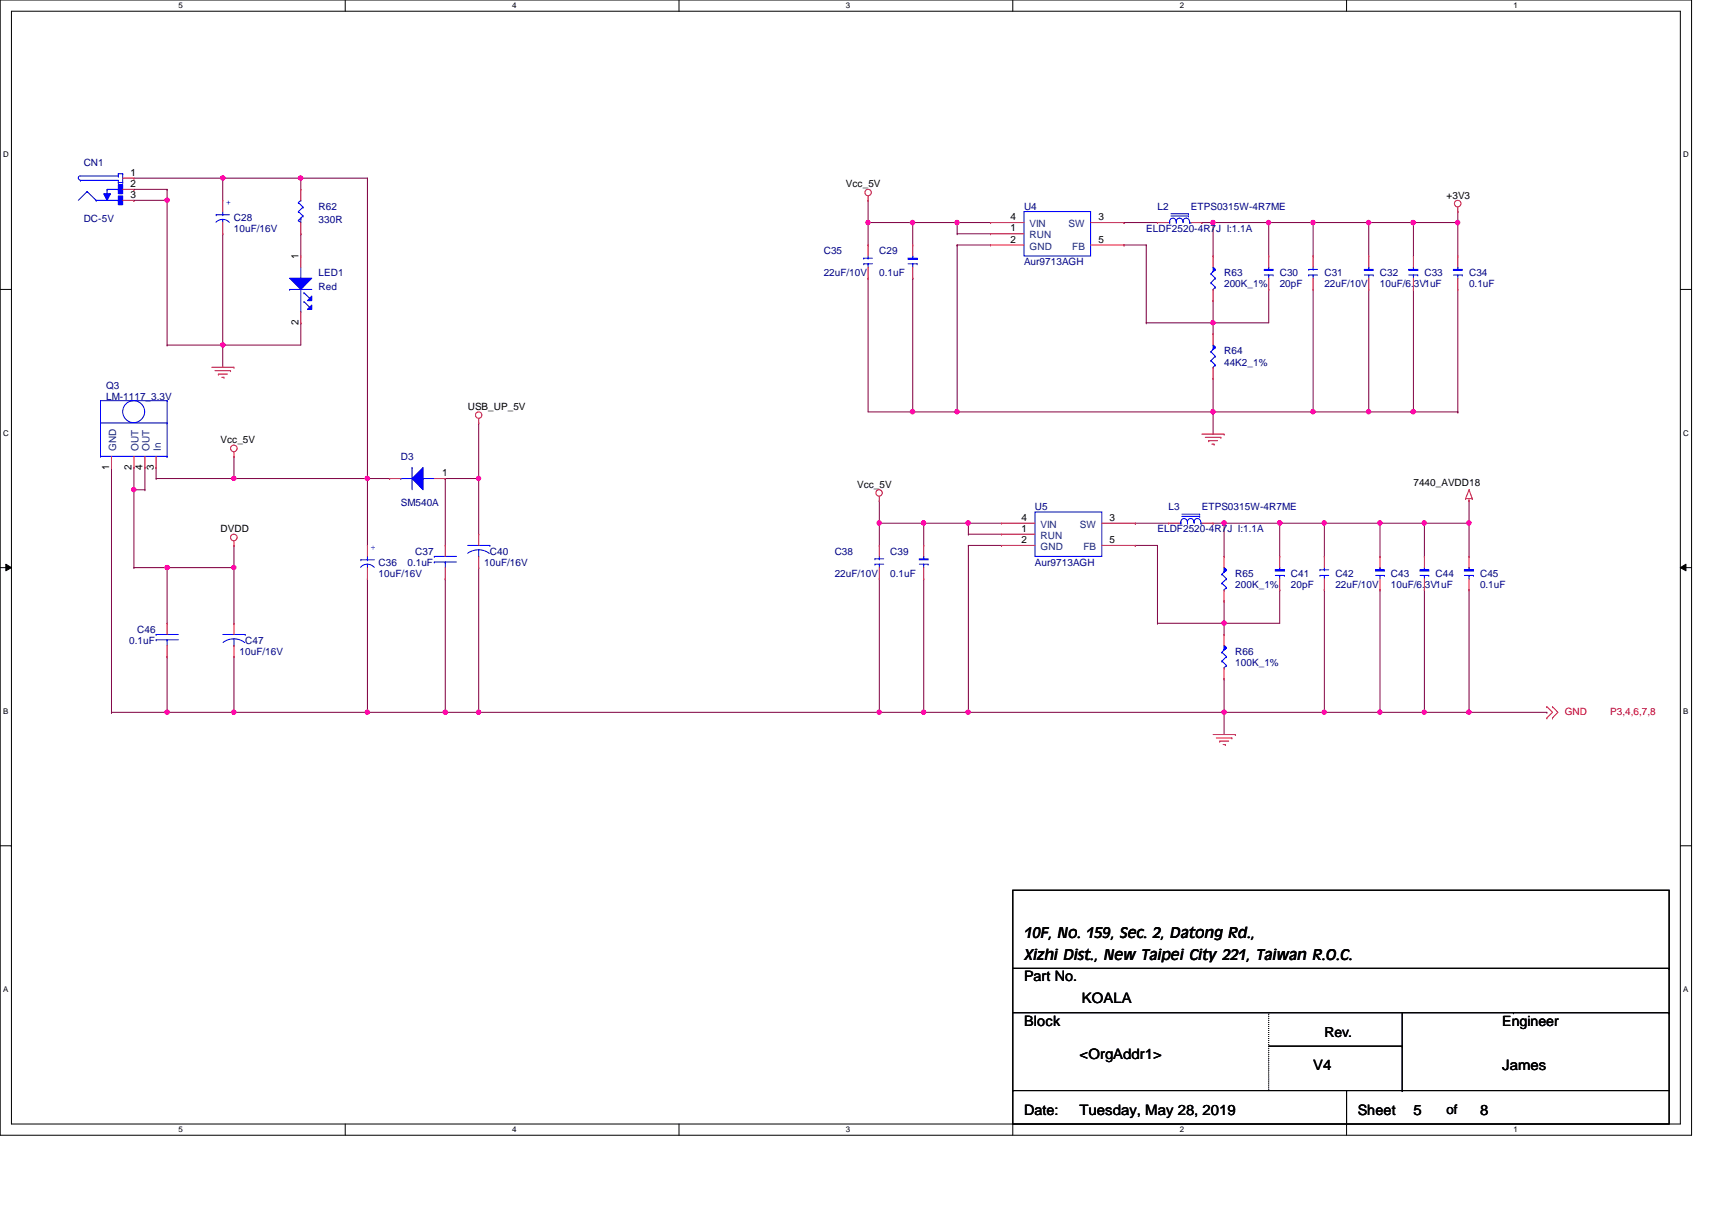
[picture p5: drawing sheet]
<svg xmlns="http://www.w3.org/2000/svg" width="297mm" height="210mm" viewBox="0 0 297 210" stroke-linecap="round" stroke-linejoin="round" font-family="sans-serif">
<path d="M0 0h293.5v196.9h-293.5zM2 1.9h289.5v193.1h-289.5z" fill="none" stroke="#000" stroke-width=".17"/>
<g fill="#fff">
<path d="M30.9 .2h.8v1.5h-.8z"/>
<path d="M30.9 195.2h.8v1.5h-.8z"/>
</g>
<path d="M59.9 0v1.9M59.9 195v1.9" fill="none" stroke="#000" stroke-width=".17"/>
<g fill="#fff">
<path d="M88.9 .2h.7v1.5h-.7z"/>
<path d="M88.9 195.2h.7v1.5h-.7z"/>
</g>
<path d="M117.8 0v1.9M117.8 195v1.9" fill="none" stroke="#000" stroke-width=".17"/>
<g fill="#fff">
<path d="M146.8 .2h.7v1.5h-.7z"/>
<path d="M146.8 195.2h.7v1.5h-.7z"/>
</g>
<path d="M175.7 0v1.9M175.7 195v1.9" fill="none" stroke="#000" stroke-width=".17"/>
<g fill="#fff">
<path d="M204.7 .2h.7v1.5h-.7z"/>
<path d="M204.7 195.2h.7v1.5h-.7z"/>
</g>
<path d="M233.6 0v1.9M233.6 195v1.9" fill="none" stroke="#000" stroke-width=".17"/>
<g fill="#fff">
<path d="M262.6 .2h.8v1.5h-.8z"/>
<path d="M262.6 195.2h.8v1.5h-.8z"/>
<path d="M.5 26.1h1v1.5h-1z"/>
<path d="M292.1 26.1h.9v1.5h-.9z"/>
<path d="M.5 74.3h1v1.6h-1z"/>
<path d="M292.1 74.3h.9v1.6h-.9z"/>
</g>
<path d="M0 50.2h2M291.5 50.2h2" fill="none" stroke="#000" stroke-width=".17"/>
<g fill="#fff">
<path d="M.5 122.6h.9v1.5h-.9z"/>
<path d="M292.1 122.6h.8v1.5h-.8z"/>
</g>
<path d="M0 98.5h2M1 97.9l1 .6-1 .5zM291.5 98.5l1-.6v1.1zM291.5 98.5h2" fill="none" stroke="#000" stroke-width=".17"/>
<path d="M1 97.9l1 .6-1 .5zM291.5 98.5l1-.6v1.1z" fill="#000"/>
<g fill="#fff">
<path d="M.5 170.9h.9v1.5h-.9z"/>
<path d="M292.1 170.9h.8v1.5h-.8z"/>
</g>
<path d="M0 146.7h2M291.5 146.7h2" fill="none" stroke="#000" stroke-width=".17"/>
<path d="M150.6 38.6h.1M150.6 38.6h7.8M150.6 38.6v3.9M195 38.6h.1M195 38.6h5.8M252.9 36.7h.1M252.9 36.7v1.9M150.6 48.3h.1M150.6 48.3v23.2M210.5 71.5h.1M210.5 65.7v5.8" fill="none" stroke="#800040" stroke-width=".17"/>
<circle cx="252.9" cy="38.6" r=".38" fill="#f0f"/>
<circle cx="252.9" cy="38.6" r=".38" fill="none" stroke="#f0f" stroke-width=".17"/>
<path d="M245.2 38.6h.1M245.2 38.6v5.8M252.9 38.6h.1M252.9 38.6v5.8" fill="none" stroke="#800040" stroke-width=".17"/>
<circle cx="245.2" cy="38.6" r=".38" fill="#f0f"/>
<circle cx="245.2" cy="38.6" r=".38" fill="none" stroke="#f0f" stroke-width=".17"/>
<path d="M227.8 38.6h.1M227.8 38.6v5.8M237.5 38.6h.1M237.5 38.6h7.7M237.5 38.6v5.8M166.1 40.6h.1M166.1 40.6h5.8M227.8 50.2v21.3M227.8 71.5h.1" fill="none" stroke="#800040" stroke-width=".17"/>
<circle cx="227.8" cy="71.4" r=".38" fill="#f0f"/>
<circle cx="227.8" cy="71.4" r=".38" fill="none" stroke="#f0f" stroke-width=".17"/>
<path d="M166.1 38.6h.1M166.1 38.6h5.8M237.5 50.2v21.3M237.5 71.5h.1" fill="none" stroke="#800040" stroke-width=".17"/>
<circle cx="237.5" cy="71.4" r=".38" fill="#f0f"/>
<circle cx="237.5" cy="71.4" r=".38" fill="none" stroke="#f0f" stroke-width=".17"/>
<path d="M195 42.5h.1M195 42.5h3.9M210.5 56h.1M210.5 56h9.6" fill="none" stroke="#800040" stroke-width=".17"/>
<circle cx="210.4" cy="56" r=".37" fill="#f0f"/>
<circle cx="210.4" cy="56" r=".37" fill="none" stroke="#f0f" stroke-width=".17"/>
<path d="M220.1 38.6h.1M220.1 38.6v5.8M220.1 38.6h7.7M198.9 42.5h.1M198.9 42.5v13.5M220.1 50.2h.1M220.1 50.2v5.8" fill="none" stroke="#800040" stroke-width=".17"/>
<circle cx="227.8" cy="38.6" r=".38" fill="#f0f"/>
<circle cx="227.8" cy="38.6" r=".38" fill="none" stroke="#f0f" stroke-width=".17"/>
<circle cx="220.1" cy="38.6" r=".38" fill="#f0f"/>
<circle cx="220.1" cy="38.6" r=".38" fill="none" stroke="#f0f" stroke-width=".17"/>
<path d="M150.6 34.8h.1M150.6 34.8v3.8M208.5 38.6h.1M208.5 38.6h2M210.5 38.6h.1M210.5 38.6v5.8" fill="none" stroke="#800040" stroke-width=".17"/>
<circle cx="150.6" cy="38.6" r=".38" fill="#f0f"/>
<circle cx="150.6" cy="38.6" r=".38" fill="none" stroke="#f0f" stroke-width=".17"/>
<path d="M158.4 48.3h.1M158.4 48.3v23.2M166.1 42.5h.1M166.1 42.5h5.8" fill="none" stroke="#800040" stroke-width=".17"/>
<circle cx="158.3" cy="71.4" r=".38" fill="#f0f"/>
<circle cx="158.3" cy="71.4" r=".38" fill="none" stroke="#f0f" stroke-width=".17"/>
<path d="M245.2 50.2v21.3M245.2 71.5h.1" fill="none" stroke="#800040" stroke-width=".17"/>
<circle cx="245.2" cy="71.4" r=".38" fill="#f0f"/>
<circle cx="245.2" cy="71.4" r=".38" fill="none" stroke="#f0f" stroke-width=".17"/>
<path d="M210.5 38.6h.1M210.5 38.6h9.6M210.5 52.2h.1M210.5 52.2v3.8" fill="none" stroke="#800040" stroke-width=".17"/>
<circle cx="210.4" cy="38.6" r=".38" fill="#f0f"/>
<circle cx="210.4" cy="38.6" r=".38" fill="none" stroke="#f0f" stroke-width=".17"/>
<path d="M227.8 38.6h.1M227.8 38.6h9.7" fill="none" stroke="#800040" stroke-width=".17"/>
<circle cx="237.5" cy="38.6" r=".38" fill="#f0f"/>
<circle cx="237.5" cy="38.6" r=".38" fill="none" stroke="#f0f" stroke-width=".17"/>
<path d="M166.1 42.5h.1M166.1 42.5v29" fill="none" stroke="#800040" stroke-width=".17"/>
<circle cx="166" cy="71.4" r=".38" fill="#f0f"/>
<circle cx="166" cy="71.4" r=".38" fill="none" stroke="#f0f" stroke-width=".17"/>
<path d="M245.2 38.6h.1M245.2 38.6h7.7M198.9 56h.1M198.9 56h11.6M210.5 56h.1M210.5 56v1.9M252.9 50.2v21.3M210.5 71.5h17.3M227.8 71.5h.1M252.9 71.5h.1" fill="none" stroke="#800040" stroke-width=".17"/>
<circle cx="210.4" cy="71.4" r=".38" fill="#f0f"/>
<circle cx="210.4" cy="71.4" r=".38" fill="none" stroke="#f0f" stroke-width=".17"/>
<path d="M166.1 38.6h.1M166.1 38.6v2M210.5 71.5h.1M210.5 71.5v3.8" fill="none" stroke="#800040" stroke-width=".17"/>
<circle cx="166" cy="38.6" r=".38" fill="#f0f"/>
<circle cx="166" cy="38.6" r=".38" fill="none" stroke="#f0f" stroke-width=".17"/>
<path d="M158.4 38.6h.1M158.4 38.6v3.9" fill="none" stroke="#800040" stroke-width=".17"/>
<circle cx="158.3" cy="38.6" r=".38" fill="#f0f"/>
<circle cx="158.3" cy="38.6" r=".38" fill="none" stroke="#f0f" stroke-width=".17"/>
<path d="M158.4 38.6h.1M158.4 38.6h7.7M160.3 90.8h.1M160.3 90.8v3.8M160.3 90.8h7.7M168 90.8h.1M168 90.8v1.9" fill="none" stroke="#800040" stroke-width=".17"/>
<circle cx="168" cy="90.7" r=".38" fill="#f0f"/>
<circle cx="168" cy="90.7" r=".38" fill="none" stroke="#f0f" stroke-width=".17"/>
<circle cx="160.2" cy="90.7" r=".38" fill="#f0f"/>
<circle cx="160.2" cy="90.7" r=".38" fill="none" stroke="#f0f" stroke-width=".17"/>
<path d="M212.4 123.6h17.4M229.8 123.6h.1" fill="none" stroke="#800040" stroke-width=".17"/>
<circle cx="212.4" cy="123.5" r=".37" fill="#f0f"/>
<circle cx="212.4" cy="123.5" r=".37" fill="none" stroke="#f0f" stroke-width=".17"/>
<circle cx="229.8" cy="123.5" r=".37" fill="#f0f"/>
<circle cx="229.8" cy="123.5" r=".37" fill="none" stroke="#f0f" stroke-width=".17"/>
<g fill="none" stroke="#800040" stroke-width=".17">
<path d="M152.6 90.8h.1M152.6 90.8h7.7M152.6 90.8v3.8M168 92.7h.1M168 90.8h.1M168 90.8h5.8M168 92.7h5.8M197 90.8h.1M197 94.6h.1M197 90.8h5.7M197 94.6h3.8M229.8 90.8h.1"/>
<path d="M229.8 90.8v5.7M239.4 90.8h.1M239.4 90.8h7.7M239.4 90.8v5.7M247.1 90.8h.1M247.1 90.8v5.7M254.9 86.9h.1M254.9 90.8h.1M254.9 86.9v9.6M152.6 100.4v23.2M212.4 117.8h.1M212.4 108.1h.1"/>
<path d="M212.4 117.8v9.6M212.4 108.1h9.6M229.8 102.3h.1M229.8 102.3v21.3M239.4 102.3h.1M239.4 102.3v21.3M152.6 123.6h.1M212.4 123.6h.1"/>
</g>
<circle cx="212.4" cy="108.1" r=".37" fill="#f0f"/>
<circle cx="212.4" cy="108.1" r=".37" fill="none" stroke="#f0f" stroke-width=".17"/>
<path d="M200.8 94.6h.1M200.8 94.6v13.5M222 90.8h.1M222 90.8v5.7M222 90.8h7.8M222 102.3h.1M222 102.3v5.8" fill="none" stroke="#800040" stroke-width=".17"/>
<circle cx="229.7" cy="90.7" r=".38" fill="#f0f"/>
<circle cx="229.7" cy="90.7" r=".38" fill="none" stroke="#f0f" stroke-width=".17"/>
<path d="M152.6 86.9h.1M152.6 86.9v3.9M210.5 90.8h.1M210.5 90.8h1.9M212.4 90.8h.1M212.4 90.8v5.7" fill="none" stroke="#800040" stroke-width=".17"/>
<circle cx="152.5" cy="90.7" r=".38" fill="#f0f"/>
<circle cx="152.5" cy="90.7" r=".38" fill="none" stroke="#f0f" stroke-width=".17"/>
<path d="M168 94.6h.1M168 94.6h5.8M160.3 100.4v23.2M160.3 123.6h.1" fill="none" stroke="#800040" stroke-width=".17"/>
<circle cx="160.2" cy="123.5" r=".37" fill="#f0f"/>
<circle cx="160.2" cy="123.5" r=".37" fill="none" stroke="#f0f" stroke-width=".17"/>
<path d="M212.4 90.8h.1M212.4 90.8h9.6M212.4 104.3h.1M212.4 104.3v3.8M247.1 102.3h.1M247.1 102.3v21.3" fill="none" stroke="#800040" stroke-width=".17"/>
<circle cx="222" cy="90.7" r=".38" fill="#f0f"/>
<circle cx="222" cy="90.7" r=".38" fill="none" stroke="#f0f" stroke-width=".17"/>
<circle cx="212.4" cy="90.7" r=".38" fill="#f0f"/>
<circle cx="212.4" cy="90.7" r=".38" fill="none" stroke="#f0f" stroke-width=".17"/>
<path d="M229.8 90.8h.1M229.8 90.8h9.6" fill="none" stroke="#800040" stroke-width=".17"/>
<circle cx="239.4" cy="90.7" r=".38" fill="#f0f"/>
<circle cx="239.4" cy="90.7" r=".38" fill="none" stroke="#f0f" stroke-width=".17"/>
<path d="M168 94.6v29M168 123.6h.1" fill="none" stroke="#800040" stroke-width=".17"/>
<circle cx="168" cy="123.5" r=".37" fill="#f0f"/>
<circle cx="168" cy="123.5" r=".37" fill="none" stroke="#f0f" stroke-width=".17"/>
<path d="M247.1 90.8h.1M247.1 90.8h7.8M200.8 108.1h.1M200.8 108.1h11.6M212.4 108.1h.1M212.4 108.1v2M254.9 102.3h.1M254.9 102.3v21.3" fill="none" stroke="#800040" stroke-width=".17"/>
<circle cx="254.8" cy="90.7" r=".38" fill="#f0f"/>
<circle cx="254.8" cy="90.7" r=".38" fill="none" stroke="#f0f" stroke-width=".17"/>
<circle cx="247.1" cy="90.7" r=".38" fill="#f0f"/>
<circle cx="247.1" cy="90.7" r=".38" fill="none" stroke="#f0f" stroke-width=".17"/>
<path d="M23.2 34.8h.1M23.2 34.8h5.8M29 34.8h.1M29 34.8v25.1M23.2 98.5h5.8M29 98.5h.1" fill="none" stroke="#800040" stroke-width=".17"/>
<circle cx="29" cy="34.7" r=".37" fill="#f0f"/>
<circle cx="29" cy="34.7" r=".37" fill="none" stroke="#f0f" stroke-width=".17"/>
<path d="M52.2 30.9h.1M52.2 30.9h11.6M52.2 40.6h.1M52.2 40.6v3.8" fill="none" stroke="#800040" stroke-width=".17"/>
<circle cx="52.2" cy="30.9" r=".37" fill="#f0f"/>
<circle cx="52.2" cy="30.9" r=".37" fill="none" stroke="#f0f" stroke-width=".17"/>
<path d="M52.2 30.9h.1M52.2 30.9v2M27.1 83h.1M27.1 83h13.5" fill="none" stroke="#800040" stroke-width=".17"/>
<circle cx="40.6" cy="83" r=".37" fill="#f0f"/>
<circle cx="40.6" cy="83" r=".37" fill="none" stroke="#f0f" stroke-width=".17"/>
<path d="M52.2 56h.1M52.2 56v3.9M40.6 79.2h.1M40.6 79.2v3.8M23.2 85h.1M23.2 81.1v3.9M27.1 81.1h.1M27.1 81.1v1.9M40.6 113.9h.1M40.6 113.9v9.7" fill="none" stroke="#800040" stroke-width=".17"/>
<circle cx="23.2" cy="84.9" r=".37" fill="#f0f"/>
<circle cx="23.2" cy="84.9" r=".37" fill="none" stroke="#f0f" stroke-width=".17"/>
<path d="M29 98.5h.1M29 98.5v9.6M40.6 94.6h.1M40.6 94.6v3.9h-11.6M63.8 83h.1M63.8 83v11.6M63.8 100.4h.1M63.8 100.4v23.2" fill="none" stroke="#800040" stroke-width=".17"/>
<circle cx="29" cy="98.4" r=".37" fill="#f0f"/>
<circle cx="29" cy="98.4" r=".37" fill="none" stroke="#f0f" stroke-width=".17"/>
<g fill="none" stroke="#800040" stroke-width=".17">
<path d="M83.1 73.4h.1M83.1 73.4v19.3M19.3 81.1v42.5M40.6 83h.1M40.6 83h23.2M77.3 83h.1M77.3 83h5.8M77.3 83v11.6M83.1 83h.1M83.1 98.5h.1M83.1 98.5v25.1h-5.8M29 113.9h.1"/>
<path d="M29 113.9v9.7M77.3 100.4h.1M77.3 100.4v23.2M19.3 123.6h.1M77.3 123.6h.1"/>
</g>
<circle cx="83" cy="83" r=".37" fill="#f0f"/>
<circle cx="83" cy="83" r=".37" fill="none" stroke="#f0f" stroke-width=".17"/>
<path d="M23.2 32.9h.1M23.2 30.9h.1M23.2 32.9h5.8M23.2 30.9h15.4M29 32.9h.1M29 32.9v1.9" fill="none" stroke="#800040" stroke-width=".17"/>
<circle cx="38.7" cy="30.9" r=".37" fill="#f0f"/>
<circle cx="38.7" cy="30.9" r=".37" fill="none" stroke="#f0f" stroke-width=".17"/>
<path d="M63.8 30.9h.1M63.8 30.9v52.1" fill="none" stroke="#800040" stroke-width=".17"/>
<circle cx="63.7" cy="83" r=".37" fill="#f0f"/>
<circle cx="63.7" cy="83" r=".37" fill="none" stroke="#f0f" stroke-width=".17"/>
<path d="M38.6 30.9h.1M38.6 30.9v3.9M38.6 40.6h.1M38.6 40.6v19.3" fill="none" stroke="#800040" stroke-width=".17"/>
<circle cx="38.7" cy="59.8" r=".37" fill="#f0f"/>
<circle cx="38.7" cy="59.8" r=".37" fill="none" stroke="#f0f" stroke-width=".17"/>
<path d="M38.6 30.9h.1M38.6 30.9h13.6M29 59.9h.1M29 59.9h23.2M38.6 59.9h.1M38.6 59.9v3.8M19.3 123.6h.1M19.3 123.6h21.3M29 123.6h.1" fill="none" stroke="#800040" stroke-width=".17"/>
<circle cx="40.6" cy="123.5" r=".37" fill="#f0f"/>
<circle cx="40.6" cy="123.5" r=".37" fill="none" stroke="#f0f" stroke-width=".17"/>
<circle cx="29" cy="123.5" r=".37" fill="#f0f"/>
<circle cx="29" cy="123.5" r=".37" fill="none" stroke="#f0f" stroke-width=".17"/>
<path d="M63.8 123.6h.1M63.8 123.6h13.5" fill="none" stroke="#800040" stroke-width=".17"/>
<circle cx="77.3" cy="123.5" r=".37" fill="#f0f"/>
<circle cx="77.3" cy="123.5" r=".37" fill="none" stroke="#f0f" stroke-width=".17"/>
<circle cx="63.7" cy="123.5" r=".37" fill="#f0f"/>
<circle cx="63.7" cy="123.5" r=".37" fill="none" stroke="#f0f" stroke-width=".17"/>
<path d="M150.6 71.5h59.9M158.4 71.5h.1M166.1 71.5h.1M210.5 71.5h.1M227.8 71.5h25.1M237.5 71.5h.1M245.2 71.5h.1M252.9 71.5h.1M40.6 123.6h.1M40.6 123.6h23.2M229.8 123.6h9.6M239.4 123.6h.1" fill="none" stroke="#800040" stroke-width=".17"/>
<circle cx="239.4" cy="123.5" r=".37" fill="#f0f"/>
<circle cx="239.4" cy="123.5" r=".37" fill="none" stroke="#f0f" stroke-width=".17"/>
<path d="M239.4 123.6h15.5M247.1 123.6h.1M254.9 123.6h.1" fill="none" stroke="#800040" stroke-width=".17"/>
<circle cx="247.1" cy="123.5" r=".37" fill="#f0f"/>
<circle cx="247.1" cy="123.5" r=".37" fill="none" stroke="#f0f" stroke-width=".17"/>
<path d="M254.9 123.6h13.5M268.4 123.6h.1" fill="none" stroke="#800040" stroke-width=".17"/>
<circle cx="254.9" cy="123.5" r=".37" fill="#f0f"/>
<circle cx="254.9" cy="123.5" r=".37" fill="none" stroke="#f0f" stroke-width=".17"/>
<path d="M83.1 123.6h129.3M152.6 123.6h.1M160.3 123.6h.1M168 123.6h.1M212.4 123.6h.1" fill="none" stroke="#800040" stroke-width=".17"/>
<circle cx="83" cy="123.5" r=".37" fill="#f0f"/>
<circle cx="83" cy="123.5" r=".37" fill="none" stroke="#f0f" stroke-width=".17"/>
<circle cx="152.5" cy="123.5" r=".37" fill="#f0f"/>
<circle cx="152.5" cy="123.5" r=".37" fill="none" stroke="#f0f" stroke-width=".17"/>
<path d="M40.6 98.5h.1M40.6 98.5v9.6M63.8 83h.1M63.8 83h3.8" fill="none" stroke="#800040" stroke-width=".17"/>
<circle cx="40.6" cy="98.4" r=".37" fill="#f0f"/>
<circle cx="40.6" cy="98.4" r=".37" fill="none" stroke="#f0f" stroke-width=".17"/>
<path d="M23.2 85h.1M23.2 98.5h.1M23.2 85h1.9M23.2 85v13.5M25.1 85h.1M25.1 81.1v3.9" fill="none" stroke="#800040" stroke-width=".17"/>
<g fill="none" stroke="#f00" stroke-width=".17">
<path d="M150.6 34.8h.1M150.6 34v.8M252.9 36.7h.1M252.9 35.9v.8M36.7 63.7h3.9M37.3 64.3h2.7M37.9 64.9h.1M37.9 64.9h1.6M38.5 65.4h.4M38.9 65.4h.1M40 64.3h.1M40.6 79.2h.1"/>
<path d="M40.6 63.7h.1M40.6 78.4v.8M83.1 73.4h.1M83.1 72.6v.8M208.5 75.3h3.9M209.1 75.9h2.7M209.7 76.5h.1M209.7 76.5h1.5M210.3 77h.3M210.6 77h.1M211.8 75.9h.1M212.4 75.3h.1"/>
<path d="M40.6 94.6h.1M40.6 93.9v.7M77.3 94.6h.1M77.3 94.6v1.9M77.3 98.5v1.9M83.1 92.7h.1M83.1 98.5h.1M83.1 92.7v1.9M83.1 96.5v2M152.6 86.9h.1M152.6 94.6h.1M152.6 86.1v.8"/>
<path d="M152.6 94.6v1.9M152.6 98.5v1.9M173.8 92.7h.1M173.8 94.6h.1M173.8 90.8h.1M173.8 92.7h5.8M173.8 94.6h5.8M173.8 90.8h5.8M191.2 94.6h5.8M191.2 90.8h5.8M197 90.8h.1M197 94.6h.1"/>
<path d="M254.3 86.5h.1M254.3 86.5h1.1M254.9 86.9h.1M254.9 85h.1M254.9 86.5v.4M254.9 85l-.6 1.5M254.9 85l.5 1.5M255.4 86.5h.1M77.3 100.4h.1M152.6 100.4h.1M210.5 127.4h3.8M211 128h2.7"/>
<path d="M211.6 128.6h.1M211.6 128.6h1.6M212.2 129.2h.4M212.6 129.2h.1M213.7 128h.1M214.3 127.4h.1M268.4 122.6h.1M268.4 124.5h.1M268.4 122.6l1 1-1 .9M269.4 122.6h.1M269.4 124.5h.1M269.4 122.6l.9 1-.9 .9"/>
<circle cx="150.6" cy="33.4" r=".56"/>
<circle cx="252.9" cy="35.3" r=".57"/>
<circle cx="40.6" cy="77.8" r=".57"/>
<circle cx="83" cy="72" r=".56"/>
<circle cx="40.6" cy="93.2" r=".57"/>
<circle cx="152.5" cy="85.5" r=".56"/>
</g>
<g fill="none" stroke="#000" stroke-width=".17">
<path d="M175.7 154.4h113.9v40.6h-113.9zM175.7 168h113.9M175.7 175.7h113.9M243.3 175.7v13.5M262.6 175.7h.1M289.6 168h.1M289.6 175.7h.1M175.7 189.2h.1M175.7 189.2h113.9M220.1 181.5h23.2M233.6 195h.1M233.6 189.2v5.8"/>
<path d="M243.3 189.2h.1M243.3 181.5h.1"/>
</g>
<path d="M220.1 175.7v13.5M220.1 189.2h.1" fill="none" stroke="#000" stroke-width=".17" stroke-dasharray="0 .3"/>
<g fill="none" stroke="#00f" stroke-width=".17">
<path d="M157.6 45.8h1.5M158.4 45.8h.1M158.4 44.4h.1M158.4 44.4v.4M158.4 45.8v.6M159.1 45.8h.1M75.3 96.5h.1M75.3 97.5h.1M75.3 96.5h3.9M75.3 97.5h3.9M77.3 97.5h.1M77.3 97.5v1"/>
<path d="M81.1 94.6h3.9M83.1 96.5h.1M83.1 95.4l1.1 .2 .7 .4M83.1 95.4l-.9 .1-1.1 .5M83.1 95.4v1.1M85 94.6h.1M151.8 97.9h.1M151.8 96.9h.1M151.8 97.9h1.5M151.8 96.9h1.5M152.6 96.9h.1M152.6 97.9h.1"/>
<path d="M152.6 96.5v.4M152.6 97.9v.6M179.6 88.8h11.6v7.7h-11.6z"/>
</g>
<path d="M157.6 44.8h1.5v.2h-1.5z" fill-rule="evenodd" fill="#00f"/>
<g fill="none" stroke="#00f" stroke-width=".17">
<path d="M157.6 44.8h1.5v.2h-1.5zM210.5 59.9l.4 .3M227.1 47.7h.1M227.1 46.7h.1M227.1 47.7h1.5M227.1 46.7h1.5M227.8 46.7h.1M227.8 47.7h.1M227.8 46.4v.3M227.8 47.7v.6M210.1 61h.1M210.1 62.6h.1"/>
<path d="M210.1 61l.8 .8M210.1 62.6l.8 .7M210.5 63.7h.1M210.9 60.2h.1M210.9 61.8h.1M210.9 63.3h.1M210.9 60.2l-.8 .8M210.9 61.8l-.8 .8M210.9 63.3l-.4 .4"/>
</g>
<path d="M158.4 42.5h.1M158.4 48.3h.1M158.4 42.5v1.9M158.4 46.4v1.9M227.8 44.4h.1M227.8 50.2h.1M227.8 44.4v2M227.8 48.3v1.9" fill="none" stroke="#f00" stroke-width=".17"/>
<path d="M210.5 59.9l.4 .3-.4 .4 .4-.4-.4 .4z" fill-rule="evenodd" fill="#00f"/>
<g fill="none" stroke="#00f" stroke-width=".17">
<path d="M210.5 59.9l.4 .3-.4 .4 .4-.4-.4 .4zM219.4 47.7h1.5M220.1 47.7h.1M220.1 46.4h.1M220.1 46.4v.3M220.1 47.7v.6M220.9 47.7h.1M17.4 79.2h.1M17.4 79.2h11.6M17.4 73.4h11.6M29 69.5h.1M29 79.2h.1"/>
<path d="M29 73.4h.1M29 69.5h-11.6v9.7M29 69.5v9.7M204.7 90.8h.2M204.9 90.8h.1M204.9 90.6h.1M204.9 90.6v.2M205.1 89.6h3M205.1 89.2h3M206 90.5a.55 .55 0 0 0-.6-.5 .55 .55 0 0 0-.5 .6M206 90.8h.1M207.1 90.5a.57 .57 0 0 0-.7-.5 .57 .57 0 0 0-.4 .8"/>
<path d="M207.2 90.6h.1M207.2 90.6v.2M208.1 89.6h.1M208.1 89.2h.1M208.3 90.5a.57 .57 0 0 0-.6-.5 .57 .57 0 0 0-.5 .6M208.4 90.8h.1M208.4 90.6v.2M208.5 90.8h.1"/>
<circle cx="23.2" cy="71.4" r="1.9"/>
</g>
<g fill="none" stroke="#f00" stroke-width=".17">
<path d="M210.5 57.9h.1M210.5 57.9v2M19.3 79.2v1.9M23.2 79.2v1.9M25.1 79.2v1.9M27.1 79.2v1.9M210.5 65.7h.1M210.5 63.7v2M19.3 81.1h.1M23.2 81.1h.1M25.1 81.1h.1M27.1 81.1h.1"/>
<path d="M202.7 90.8h.1M202.7 90.8h2M208.5 90.8h2M210.5 90.8h.1"/>
</g>
<path d="M219.4 46.7h1.5v.2h-1.5z" fill-rule="evenodd" fill="#00f"/>
<path d="M219.4 46.7h1.5v.2h-1.5zM252.2 47.7h1.5M252.9 47.7h.1M252.9 46.4h.1M252.9 46.4v.3M252.9 47.7v.6M253.7 47.7h.1" fill="none" stroke="#00f" stroke-width=".17"/>
<path d="M220.1 44.4h.1M220.1 50.2h.1M220.1 44.4v2M220.1 48.3v1.9" fill="none" stroke="#f00" stroke-width=".17"/>
<path d="M252.2 46.7h1.5v.2h-1.5z" fill-rule="evenodd" fill="#00f"/>
<path d="M252.2 46.7h1.5v.2h-1.5zM159.5 97.9h1.5M160.3 97.9h.1M160.3 96.5h.1M160.3 96.5v.4M160.3 97.9v.6M161 97.9h.1" fill="none" stroke="#00f" stroke-width=".17"/>
<path d="M252.9 44.4h.1M252.9 50.2h.1M252.9 44.4v2M252.9 48.3v1.9" fill="none" stroke="#f00" stroke-width=".17"/>
<path d="M159.5 96.9h1.5v.2h-1.5z" fill-rule="evenodd" fill="#00f"/>
<g fill="none" stroke="#00f" stroke-width=".17">
<path d="M244.4 47.7h1.6M245.2 47.7h.1M245.2 46.4h.1M245.2 46.4v.3M245.2 47.7v.6M246 47.7h.1M159.5 96.9h1.5v.2h-1.5zM229 99.8h.1M229 98.8h.1M229 99.8h1.5M229 98.8h1.5M229.8 98.8h.1"/>
<path d="M229.8 99.8h.1M229.8 98.5v.3M229.8 99.8v.6M27.1 110.1h.1M27.1 111h.1M27.1 110.1h3.8M27.1 111h3.8M29 111h.1M29 111v1"/>
</g>
<path d="M160.3 94.6h.1M160.3 94.6v1.9M160.3 98.5v1.9M229.8 96.5h.1M229.8 96.5v2M29 108.1h.1M29 113.9h.1M29 108.1v2M29 112v1.9M160.3 100.4h.1M229.8 102.3h.1M229.8 100.4v1.9" fill="none" stroke="#f00" stroke-width=".17"/>
<path d="M244.4 46.7h1.6v.2h-1.6z" fill-rule="evenodd" fill="#00f"/>
<g fill="none" stroke="#00f" stroke-width=".17">
<path d="M37.5 37.3h.1M37.5 37.3h2.3M38.6 38.1h.1M38.6 37.3h.1M38.6 38.1a1.37 1.37 0 0 1 1.2 .5M38.6 38.1a1.54 1.54 0 0 0-1.1 .5M38.6 36.7v.6M38.6 38.1v.5M244.4 46.7h1.6v.2h-1.6zM212 113.2h.1M212 114.7h.1M212 113.2l.8 .7"/>
<path d="M212 114.7l.8 .7M212.4 115.8h.1M212.4 112l.4 .4M212.8 112.4h.1M212.8 113.9h.1M212.8 115.4h.1M212.8 112.4l-.8 .8M212.8 113.9l-.8 .8M212.8 115.4l-.4 .4"/>
</g>
<path d="M38.6 34.8h.1M38.6 34.8v1.9M38.6 38.6v2M38.6 40.6h.1M245.2 44.4h.1M245.2 50.2h.1M245.2 44.4v2M245.2 48.3v1.9" fill="none" stroke="#f00" stroke-width=".17"/>
<path d="M212.4 112l.4 .4-.4 .3 .4-.3-.4 .3z" fill-rule="evenodd" fill="#00f"/>
<path d="M236.7 47.7h1.5M237.5 47.7h.1M237.5 46.4h.1M237.5 46.4v.3M237.5 47.7v.6M238.2 47.7h.1M212.4 112l.4 .4-.4 .3 .4-.3-.4 .3z" fill="none" stroke="#00f" stroke-width=".17"/>
<path d="M212.4 110.1h.1M212.4 117.8h.1M212.4 110.1v1.9M212.4 115.8v2" fill="none" stroke="#f00" stroke-width=".17"/>
<path d="M236.7 46.7h1.5v.2h-1.5z" fill-rule="evenodd" fill="#00f"/>
<path d="M236.7 46.7h1.5v.2h-1.5z" fill="none" stroke="#00f" stroke-width=".17"/>
<path d="M237.5 44.4h.1M237.5 50.2h.1M237.5 44.4v2M237.5 48.3v1.9" fill="none" stroke="#f00" stroke-width=".17"/>
<path d="M71.5 83l1.9-1.9v3.9z" fill="#00f"/>
<g fill="none" stroke="#00f" stroke-width=".17">
<path d="M69.6 83h.1M69.6 83h1.9M71.5 83l1.9-1.9v3.9zM71.5 81.1h.1M71.5 81.1v3.9M73.4 83h.1M73.4 83h1.9M221.3 99.8h1.5M222 99.8h.1M222 98.5h.1M222 98.5v.3M222 99.8v.6"/>
<path d="M222.8 99.8h.1"/>
</g>
<path d="M67.6 83h.1M67.6 83h2M75.3 83h2M77.3 83h.1" fill="none" stroke="#f00" stroke-width=".17"/>
<path d="M221.3 98.8h1.5v.3h-1.5z" fill-rule="evenodd" fill="#00f"/>
<path d="M221.3 98.8h1.5v.3h-1.5zM254.1 99.8h1.5M254.9 99.8h.1M254.9 98.5h.1M254.9 98.5v.3M254.9 99.8v.6M255.6 99.8h.1" fill="none" stroke="#00f" stroke-width=".17"/>
<path d="M222 96.5h.1M222 96.5v2M222 102.3h.1M222 100.4v1.9" fill="none" stroke="#f00" stroke-width=".17"/>
<path d="M254.1 98.8h1.5v.3h-1.5z" fill-rule="evenodd" fill="#00f"/>
<path d="M254.1 98.8h1.5v.3h-1.5z" fill="none" stroke="#00f" stroke-width=".17"/>
<path d="M254.9 96.5h.1M254.9 96.5v2M254.9 102.3h.1M254.9 100.4v1.9" fill="none" stroke="#f00" stroke-width=".17"/>
<path d="M18 33.6h1.2l-.6 1.2z" fill="#00f"/>
<path d="M18 33.6h1.2l-.6 1.2z" fill="none" stroke="#00f" stroke-width=".17"/>
<path d="M20.5 34h.8v1.5h-.8z" fill-rule="evenodd" fill="#00f"/>
<path d="M20.5 34h.8v1.5h-.8z" fill="none" stroke="#00f" stroke-width=".17"/>
<path d="M20.5 32h.8v1.6h-.8z" fill-rule="evenodd" fill="#00f"/>
<g fill="none" stroke="#00f" stroke-width=".17">
<path d="M14 31.3h.1M14 31.3h6.5v.4M15.1 33.2h.1M15.1 33.2l-1.5 1.6M15.1 33.2l1.6 1.6M16.7 34.8h.1M16.7 34.8h3.8M18.6 32.9h.1M18.6 32.9v.7M18.6 32.9h1.9M20.5 32h.8v1.6h-.8zM20.5 31.7h.1"/>
<path d="M20.5 30.1h.1M20.5 30.5h.1M20.5 34.8h.1M20.5 32.9h.1M20.5 30.5h-6.5a.36 .36 0 0 0-.4 .4 .36 .36 0 0 0 .3 .3M20.5 30.1v.4M20.5 31.7h.8M20.5 30.1h.8M21.3 31.7h.1M21.3 30.1h.1M21.3 30.1v1.6M210.1 47.5h.1"/>
<path d="M210.1 49.1h.1M210.1 47.5l.8 .8M210.1 49.1l.8 .7M210.5 50.2h.1M210.5 46.4l.4 .3M210.9 46.7h.1M210.9 48.3h.1M210.9 49.8h.1M210.9 46.7l-.8 .8M210.9 48.3l-.8 .8M210.9 49.8l-.4 .4M38.6 110.1h3.9"/>
<path d="M40.6 112h.1M40.6 110.8l1.2 .3 .7 .4M40.6 110.8l-.8 .1-1.1 .6M40.6 110.8v1.2M42.5 110.1h.1"/>
</g>
<path d="M21.3 30.9h1.9M21.3 34.8h1.9M21.3 32.9h1.9M23.2 30.9h.1M23.2 34.8h.1M23.2 32.9h.1M40.6 108.1h.1M40.6 113.9h.1M40.6 108.1v2M40.6 112v1.9" fill="none" stroke="#f00" stroke-width=".17"/>
<path d="M210.5 46.4l.4 .3-.4 .4 .4-.4-.4 .4z" fill-rule="evenodd" fill="#00f"/>
<path d="M210.5 46.4l.4 .3-.4 .4 .4-.4-.4 .4zM238.7 99.8h1.5M239.4 99.8h.1M239.4 98.5h.1M239.4 98.5v.3M239.4 99.8v.6M240.2 99.8h.1" fill="none" stroke="#00f" stroke-width=".17"/>
<path d="M210.5 44.4h.1M210.5 52.2h.1M210.5 44.4v2M210.5 50.2v2" fill="none" stroke="#f00" stroke-width=".17"/>
<path d="M238.7 98.8h1.5v.3h-1.5z" fill-rule="evenodd" fill="#00f"/>
<g fill="none" stroke="#00f" stroke-width=".17">
<path d="M149.9 45.8h.1M149.9 44.8h.1M149.9 45.8h1.5M149.9 44.8h1.5M150.6 44.8h.1M150.6 45.8h.1M150.6 44.4v.4M150.6 45.8v.6M62.6 97.1h.1M62.6 97.1h2.3M63.8 97.9h.1M63.8 97.1h.1"/>
<path d="M63.8 97.9a1.58 1.58 0 0 1 1.1 .5M63.8 97.9a1.39 1.39 0 0 0-1.2 .5M63.8 96.5v.6M63.8 97.9v.6M238.7 98.8h1.5v.3h-1.5zM246.4 99.8h1.5M247.1 99.8h.1M247.1 98.5h.1M247.1 98.5v.3M247.1 99.8v.6M247.9 99.8h.1"/>
</g>
<path d="M150.6 42.5h.1M150.6 48.3h.1M150.6 42.5v1.9M150.6 46.4v1.9M63.8 94.6h.1M63.8 94.6v1.9M63.8 98.5v1.9M239.4 96.5h.1M239.4 96.5v2M63.8 100.4h.1M239.4 102.3h.1M239.4 100.4v1.9" fill="none" stroke="#f00" stroke-width=".17"/>
<path d="M246.4 98.8h1.5v.3h-1.5z" fill-rule="evenodd" fill="#00f"/>
<g fill="none" stroke="#00f" stroke-width=".17">
<path d="M212 99.6h.1M212 99.6l.8 .8M212.4 98.5l.4 .3M212.8 98.8h.1M212.8 98.8l-.8 .8M246.4 98.8h1.5v.3h-1.5zM212 101.2h.1M212 101.2l.8 .7M212.4 102.3h.1M212.8 100.4h.1M212.8 101.9h.1M212.8 100.4l-.8 .8"/>
<path d="M212.8 101.9l-.4 .4"/>
</g>
<path d="M247.1 96.5h.1M247.1 96.5v2M247.1 102.3h.1M247.1 100.4v1.9" fill="none" stroke="#f00" stroke-width=".17"/>
<path d="M212.4 98.5l.4 .3-.4 .4 .4-.4-.4 .4z" fill-rule="evenodd" fill="#00f"/>
<path d="M177.7 36.7h11.5v7.7h-11.5zM212.4 98.5l.4 .3-.4 .4 .4-.4-.4 .4z" fill="none" stroke="#00f" stroke-width=".17"/>
<g fill="none" stroke="#f00" stroke-width=".17">
<path d="M171.9 38.6h.1M171.9 38.6h5.8M189.2 38.6h5.8M195 38.6h.1M171.9 40.6h.1M171.9 42.5h.1M171.9 40.6h5.8M171.9 42.5h5.8M189.2 42.5h5.8M195 42.5h.1M212.4 96.5h.1M212.4 96.5v2"/>
<path d="M212.4 104.3h.1M212.4 102.3v2"/>
</g>
<path d="M50.2 48.3h3.9l-1.9 1.9z" fill="#00f"/>
<path d="M50.2 48.3h3.9l-1.9 1.9z" fill="none" stroke="#00f" stroke-width=".17"/>
<path d="M54.1 51.4v.8h-.8z" fill="#00f"/>
<path d="M54.1 51.4v.8h-.8z" fill="none" stroke="#00f" stroke-width=".17"/>
<path d="M53.3 53.7l.8-.8v.8z" fill="#00f"/>
<g fill="none" stroke="#00f" stroke-width=".17">
<path d="M51.8 38.2h.1M51.8 36.7h.1M51.8 35.1h.1M51.8 36.7l.8 .8M51.8 35.1l.8 .8M52.2 34.8h.1M52.2 37.8h.1M52.2 37.8v.8l-.4-.4M52.2 34.8l-.4 .3M52.6 37.5h.1M52.6 35.9h.1M52.6 37.5l-.8 .7"/>
<path d="M52.6 35.9l-.8 .8M202.7 38.6h.2M202.9 38.6h.1M202.9 38.4h.1M202.9 38.4v.2M203.2 37.5h3M203.2 37.1h3M204 38.4a.55 .55 0 0 0-.5-.6 .55 .55 0 0 0-.6 .6M204.1 38.6h.1M205.2 38.4a.59 .59 0 0 0-.7-.5 .59 .59 0 0 0-.4 .7M205.3 38.4h.1M205.3 38.4v.2"/>
<path d="M206.2 37.5h.1M206.2 37.1h.1M206.4 38.4a.55 .55 0 0 0-.6-.6 .55 .55 0 0 0-.5 .6M206.4 38.6h.1M206.4 38.6h.2M206.4 38.4v.2M206.6 38.6h.1M50.2 50.2h.1M50.2 50.2h3.9M52.2 48.3h.1M52.2 54.1h.1M52.2 46.4v1.9"/>
<path d="M52.2 50.2v3.9M52.7 50.8h.1M52.7 52.3h.1M52.7 50.8l1 .9M52.7 52.3l1 1M53.3 53.7l.8-.8v.8z"/>
</g>
<path d="M52.2 32.9h.1M52.2 32.9v1.9M52.2 38.6v2M200.8 38.6h.1M200.8 38.6h1.9M206.6 38.6h1.9M208.5 38.6h.1M52.2 44.4h.1M52.2 56h.1M52.2 40.6h.1M52.2 44.4v2M52.2 54.1v1.9" fill="none" stroke="#f00" stroke-width=".17"/>
<circle cx="252.9" cy="38.6" r=".38" fill="#f0f"/>
<circle cx="252.9" cy="38.6" r=".38" fill="none" stroke="#f0f" stroke-width=".17"/>
<circle cx="245.2" cy="38.6" r=".38" fill="#f0f"/>
<circle cx="245.2" cy="38.6" r=".38" fill="none" stroke="#f0f" stroke-width=".17"/>
<circle cx="227.8" cy="71.4" r=".38" fill="#f0f"/>
<circle cx="227.8" cy="71.4" r=".38" fill="none" stroke="#f0f" stroke-width=".17"/>
<circle cx="237.5" cy="71.4" r=".38" fill="#f0f"/>
<circle cx="237.5" cy="71.4" r=".38" fill="none" stroke="#f0f" stroke-width=".17"/>
<circle cx="210.4" cy="56" r=".37" fill="#f0f"/>
<circle cx="210.4" cy="56" r=".37" fill="none" stroke="#f0f" stroke-width=".17"/>
<circle cx="227.8" cy="38.6" r=".38" fill="#f0f"/>
<circle cx="227.8" cy="38.6" r=".38" fill="none" stroke="#f0f" stroke-width=".17"/>
<circle cx="220.1" cy="38.6" r=".38" fill="#f0f"/>
<circle cx="220.1" cy="38.6" r=".38" fill="none" stroke="#f0f" stroke-width=".17"/>
<circle cx="150.6" cy="38.6" r=".38" fill="#f0f"/>
<circle cx="150.6" cy="38.6" r=".38" fill="none" stroke="#f0f" stroke-width=".17"/>
<circle cx="158.3" cy="71.4" r=".38" fill="#f0f"/>
<circle cx="158.3" cy="71.4" r=".38" fill="none" stroke="#f0f" stroke-width=".17"/>
<circle cx="245.2" cy="71.4" r=".38" fill="#f0f"/>
<circle cx="245.2" cy="71.4" r=".38" fill="none" stroke="#f0f" stroke-width=".17"/>
<circle cx="210.4" cy="38.6" r=".38" fill="#f0f"/>
<circle cx="210.4" cy="38.6" r=".38" fill="none" stroke="#f0f" stroke-width=".17"/>
<circle cx="237.5" cy="38.6" r=".38" fill="#f0f"/>
<circle cx="237.5" cy="38.6" r=".38" fill="none" stroke="#f0f" stroke-width=".17"/>
<circle cx="166" cy="71.4" r=".38" fill="#f0f"/>
<circle cx="166" cy="71.4" r=".38" fill="none" stroke="#f0f" stroke-width=".17"/>
<circle cx="210.4" cy="71.4" r=".38" fill="#f0f"/>
<circle cx="210.4" cy="71.4" r=".38" fill="none" stroke="#f0f" stroke-width=".17"/>
<circle cx="166" cy="38.6" r=".38" fill="#f0f"/>
<circle cx="166" cy="38.6" r=".38" fill="none" stroke="#f0f" stroke-width=".17"/>
<circle cx="158.3" cy="38.6" r=".38" fill="#f0f"/>
<circle cx="158.3" cy="38.6" r=".38" fill="none" stroke="#f0f" stroke-width=".17"/>
<circle cx="168" cy="90.7" r=".38" fill="#f0f"/>
<circle cx="168" cy="90.7" r=".38" fill="none" stroke="#f0f" stroke-width=".17"/>
<circle cx="160.2" cy="90.7" r=".38" fill="#f0f"/>
<circle cx="160.2" cy="90.7" r=".38" fill="none" stroke="#f0f" stroke-width=".17"/>
<circle cx="212.4" cy="123.5" r=".37" fill="#f0f"/>
<circle cx="212.4" cy="123.5" r=".37" fill="none" stroke="#f0f" stroke-width=".17"/>
<circle cx="229.8" cy="123.5" r=".37" fill="#f0f"/>
<circle cx="229.8" cy="123.5" r=".37" fill="none" stroke="#f0f" stroke-width=".17"/>
<circle cx="212.4" cy="108.1" r=".37" fill="#f0f"/>
<circle cx="212.4" cy="108.1" r=".37" fill="none" stroke="#f0f" stroke-width=".17"/>
<circle cx="229.7" cy="90.7" r=".38" fill="#f0f"/>
<circle cx="229.7" cy="90.7" r=".38" fill="none" stroke="#f0f" stroke-width=".17"/>
<circle cx="152.5" cy="90.7" r=".38" fill="#f0f"/>
<circle cx="152.5" cy="90.7" r=".38" fill="none" stroke="#f0f" stroke-width=".17"/>
<circle cx="160.2" cy="123.5" r=".37" fill="#f0f"/>
<circle cx="160.2" cy="123.5" r=".37" fill="none" stroke="#f0f" stroke-width=".17"/>
<circle cx="222" cy="90.7" r=".38" fill="#f0f"/>
<circle cx="222" cy="90.7" r=".38" fill="none" stroke="#f0f" stroke-width=".17"/>
<circle cx="212.4" cy="90.7" r=".38" fill="#f0f"/>
<circle cx="212.4" cy="90.7" r=".38" fill="none" stroke="#f0f" stroke-width=".17"/>
<circle cx="239.4" cy="90.7" r=".38" fill="#f0f"/>
<circle cx="239.4" cy="90.7" r=".38" fill="none" stroke="#f0f" stroke-width=".17"/>
<circle cx="168" cy="123.5" r=".37" fill="#f0f"/>
<circle cx="168" cy="123.5" r=".37" fill="none" stroke="#f0f" stroke-width=".17"/>
<circle cx="254.8" cy="90.7" r=".38" fill="#f0f"/>
<circle cx="254.8" cy="90.7" r=".38" fill="none" stroke="#f0f" stroke-width=".17"/>
<circle cx="247.1" cy="90.7" r=".38" fill="#f0f"/>
<circle cx="247.1" cy="90.7" r=".38" fill="none" stroke="#f0f" stroke-width=".17"/>
<circle cx="29" cy="34.7" r=".37" fill="#f0f"/>
<circle cx="29" cy="34.7" r=".37" fill="none" stroke="#f0f" stroke-width=".17"/>
<circle cx="52.2" cy="30.9" r=".37" fill="#f0f"/>
<circle cx="52.2" cy="30.9" r=".37" fill="none" stroke="#f0f" stroke-width=".17"/>
<circle cx="40.6" cy="83" r=".37" fill="#f0f"/>
<circle cx="40.6" cy="83" r=".37" fill="none" stroke="#f0f" stroke-width=".17"/>
<circle cx="23.2" cy="84.9" r=".37" fill="#f0f"/>
<circle cx="23.2" cy="84.9" r=".37" fill="none" stroke="#f0f" stroke-width=".17"/>
<circle cx="29" cy="98.4" r=".37" fill="#f0f"/>
<circle cx="29" cy="98.4" r=".37" fill="none" stroke="#f0f" stroke-width=".17"/>
<circle cx="83" cy="83" r=".37" fill="#f0f"/>
<circle cx="83" cy="83" r=".37" fill="none" stroke="#f0f" stroke-width=".17"/>
<circle cx="38.7" cy="30.9" r=".37" fill="#f0f"/>
<circle cx="38.7" cy="30.9" r=".37" fill="none" stroke="#f0f" stroke-width=".17"/>
<circle cx="63.7" cy="83" r=".37" fill="#f0f"/>
<circle cx="63.7" cy="83" r=".37" fill="none" stroke="#f0f" stroke-width=".17"/>
<circle cx="38.7" cy="59.8" r=".37" fill="#f0f"/>
<circle cx="38.7" cy="59.8" r=".37" fill="none" stroke="#f0f" stroke-width=".17"/>
<circle cx="40.6" cy="123.5" r=".37" fill="#f0f"/>
<circle cx="40.6" cy="123.5" r=".37" fill="none" stroke="#f0f" stroke-width=".17"/>
<circle cx="29" cy="123.5" r=".37" fill="#f0f"/>
<circle cx="29" cy="123.5" r=".37" fill="none" stroke="#f0f" stroke-width=".17"/>
<circle cx="77.3" cy="123.5" r=".37" fill="#f0f"/>
<circle cx="77.3" cy="123.5" r=".37" fill="none" stroke="#f0f" stroke-width=".17"/>
<circle cx="63.7" cy="123.5" r=".37" fill="#f0f"/>
<circle cx="63.7" cy="123.5" r=".37" fill="none" stroke="#f0f" stroke-width=".17"/>
<circle cx="239.4" cy="123.5" r=".37" fill="#f0f"/>
<circle cx="239.4" cy="123.5" r=".37" fill="none" stroke="#f0f" stroke-width=".17"/>
<circle cx="247.1" cy="123.5" r=".37" fill="#f0f"/>
<circle cx="247.1" cy="123.5" r=".37" fill="none" stroke="#f0f" stroke-width=".17"/>
<circle cx="254.9" cy="123.5" r=".37" fill="#f0f"/>
<circle cx="254.9" cy="123.5" r=".37" fill="none" stroke="#f0f" stroke-width=".17"/>
<circle cx="83" cy="123.5" r=".37" fill="#f0f"/>
<circle cx="83" cy="123.5" r=".37" fill="none" stroke="#f0f" stroke-width=".17"/>
<circle cx="152.5" cy="123.5" r=".37" fill="#f0f"/>
<circle cx="152.5" cy="123.5" r=".37" fill="none" stroke="#f0f" stroke-width=".17"/>
<circle cx="40.6" cy="98.4" r=".37" fill="#f0f"/>
<circle cx="40.6" cy="98.4" r=".37" fill="none" stroke="#f0f" stroke-width=".17"/>
<g font-size="2.5">
<text x="177.7" y="166.5">Xizhi Dist., New Taipei City 221, Taiwan R.O.C.</text>
<text x="177.7" y="162.6">10F, No. 159, Sec. 2, Datong Rd.,</text>
<text x="177.7" y="170.2">Part No.</text>
<text x="177.7" y="177.9">Block</text>
<text x="187.7" y="174.1">KOALA</text>
<text x="260.6" y="177.9">Engineer</text>
<text x="187.3" y="183.7">&lt;OrgAddr1&gt;</text>
<text x="227.8" y="185.6">V4</text>
<text x="260.6" y="185.6">James</text>
<text x="177.7" y="193.4">Date:</text>
<text x="187.3" y="193.4">Tuesday, May 28, 2019</text>
<text x="235.6" y="193.4">Sheet</text>
<text x="245.2" y="193.4">5</text>
<text x="256.8" y="193.4">8</text>
</g>
<text font-size="2.4" x="229.8" y="179.8">Rev.</text>
<text font-size="2.3" x="251" y="193.2">of</text>
<g font-size="1.7" fill="#000080">
<text x="14.5" y="28.8">CN1</text>
<text x="14.5" y="38.5">DC-5V</text>
<text x="40.6" y="38.3">C28</text>
<text x="40.6" y="40.2">10uF/16V</text>
<text x="55.3" y="36.4">R62</text>
<text x="55.3" y="38.7">330R</text>
<text x="177.7" y="36.4">U4</text>
<text x="198.9" y="40.2">ELDF2520-4R7J I:1.1A</text>
<text x="200.8" y="36.4">L2</text>
<text x="206.6" y="36.4">ETPS0315W-4R7ME</text>
<text x="55.3" y="48">LED1</text>
<text x="142.9" y="44.1">C35</text>
<text x="142.9" y="48">22uF/10V</text>
<text x="152.6" y="44.1">C29</text>
<text x="152.6" y="48">0.1uF</text>
<text x="177.7" y="46">Aur9713AGH</text>
<text x="212.4" y="48">R63</text>
<text x="222" y="48">C30</text>
<text x="229.8" y="48">C31</text>
<text x="239.4" y="48">C32</text>
<text x="247.1" y="48">C33</text>
<text x="254.9" y="48">C34</text>
<text x="55.3" y="50.3">Red</text>
<text x="212.4" y="49.9">200K_1%</text>
<text x="222" y="49.9">20pF</text>
<text x="229.8" y="49.9">22uF/10V</text>
<text x="239.4" y="49.9">10uF/6.3V1uF</text>
<text x="254.9" y="49.9">0.1uF</text>
<text x="212.4" y="61.5">R64</text>
<text x="212.4" y="63.4">44K2_1%</text>
<text x="18.4" y="67.4">Q3</text>
<text x="18.4" y="69.4">LM-1117_3.3V</text>
<text x="69.6" y="79.8">D3</text>
<text x="69.6" y="87.7">SM540A</text>
<text x="179.6" y="88.5">U5</text>
<text x="202.7" y="88.5">L3</text>
<text x="208.5" y="88.5">ETPS0315W-4R7ME</text>
<text x="200.8" y="92.4">ELDF2520-4R7J I:1.1A</text>
<text x="65.7" y="98.1">C36</text>
<text x="65.7" y="100.1">10uF/16V</text>
<text x="70.7" y="98.1">0.1uF</text>
<text x="72" y="96.2">C37</text>
<text x="84" y="98.1">10uF/16V</text>
<text x="85" y="96.2">C40</text>
<text x="144.8" y="96.2">C38</text>
<text x="144.8" y="100.1">22uF/10V</text>
<text x="154.5" y="96.2">C39</text>
<text x="154.5" y="100.1">0.1uF</text>
<text x="179.6" y="98.1">Aur9713AGH</text>
<text x="214.3" y="100.1">R65</text>
<text x="224" y="100.1">C41</text>
<text x="231.7" y="100.1">C42</text>
<text x="241.3" y="100.1">C43</text>
<text x="249.1" y="100.1">C44</text>
<text x="256.8" y="100.1">C45</text>
<text x="214.3" y="102">200K_1%</text>
<text x="224" y="102">20pF</text>
<text x="231.7" y="102">22uF/10V</text>
<text x="241.3" y="102">10uF/6.3V1uF</text>
<text x="256.8" y="102">0.1uF</text>
<text x="22.4" y="111.7">0.1uF</text>
<text x="23.8" y="109.7">C46</text>
<text x="41.6" y="113.6">10uF/16V</text>
<text x="42.5" y="111.7">C47</text>
<text x="214.3" y="113.6">R66</text>
<text x="214.3" y="115.5">100K_1%</text>
</g>
<g font-size="1.7">
<text x="22.6" y="30.5">1</text>
<text x="22.6" y="34.3">3</text>
<text x="22.6" y="32.4">2</text>
<text x="146.8" y="32.5">Vcc_5V</text>
<text x="251" y="34.5">+3V3</text>
<text x="175.3" y="40.1">1</text>
<text x="175.3" y="38.2">4</text>
<text x="190.6" y="38.2">3</text>
<text x="51.8" y="45" transform="rotate(-90 51.8 45)">1</text>
<text x="175.3" y="42.1">2</text>
<text x="190.6" y="42.1">5</text>
<text x="51.8" y="56.4" transform="rotate(-90 51.8 56.4)">2</text>
<text x="81.1" y="71.1">USB_UP_5V</text>
<text x="38.3" y="76.9">Vcc_5V</text>
<text x="18.9" y="81.5" transform="rotate(-90 18.9 81.5)">1</text>
<text x="22.8" y="81.5" transform="rotate(-90 22.8 81.5)">2</text>
<text x="24.7" y="81.5" transform="rotate(-90 24.7 81.5)">4</text>
<text x="26.7" y="81.5" transform="rotate(-90 26.7 81.5)">3</text>
<text x="76.7" y="82.6">1</text>
<text x="148.7" y="84.6">Vcc_5V</text>
<text x="245.2" y="84.2">7440_AVDD18</text>
<text x="38.3" y="92.4">DVDD</text>
<text x="177.2" y="92.2">1</text>
<text x="177.2" y="94.2">2</text>
<text x="177.2" y="90.3">4</text>
<text x="192.5" y="90.3">3</text>
<text x="192.5" y="94.2">5</text>
</g>
<g font-size="1.7" fill="#004080">
<text x="178.6" y="41.4">RUN</text>
<text x="178.6" y="39.4">VIN</text>
<text x="185.4" y="39.4">SW</text>
<text x="178.6" y="43.3">GND</text>
<text x="186.1" y="43.3">FB</text>
<text x="20.1" y="78.2" transform="rotate(-90 20.1 78.2)">GND</text>
<text x="24" y="78.2" transform="rotate(-90 24 78.2)">OUT</text>
<text x="25.9" y="78.2" transform="rotate(-90 25.9 78.2)">OUT</text>
<text x="27.9" y="78.2" transform="rotate(-90 27.9 78.2)">In</text>
<text x="180.5" y="93.5">RUN</text>
<text x="180.5" y="95.4">GND</text>
<text x="180.5" y="91.6">VIN</text>
<text x="187.4" y="91.6">SW</text>
<text x="188" y="95.4">FB</text>
</g>
<g font-size="1.7" fill="#f00">
<text x="271.5" y="124">GND</text>
<text x="279.4" y="124">P3,4,6,7,8</text>
</g>
<g font-size="1.6" fill="#00f">
<text x="39.2" y="34.8" transform="rotate(90 39.2 34.8)">+</text>
<text x="64.3" y="94.6" transform="rotate(90 64.3 94.6)">+</text>
</g>
<g font-size="1.4">
<text x="30.9" y="1.4">5</text>
<text x="88.9" y="1.4">4</text>
<text x="146.8" y="1.4">3</text>
<text x="204.7" y="1.4">2</text>
<text x="262.6" y="1.4">1</text>
<text x=".5" y="27.3">D</text>
<text x="292.1" y="27.3">D</text>
<text x=".5" y="75.6">C</text>
<text x="292.1" y="75.6">C</text>
<text x=".5" y="123.8">B</text>
<text x="292.1" y="123.8">B</text>
<text x=".5" y="172.1">A</text>
<text x="292.1" y="172.1">A</text>
<text x="30.9" y="196.4">5</text>
<text x="88.9" y="196.4">4</text>
<text x="146.8" y="196.4">3</text>
<text x="204.7" y="196.4">2</text>
<text x="262.6" y="196.4">1</text>
</g>
</svg>
